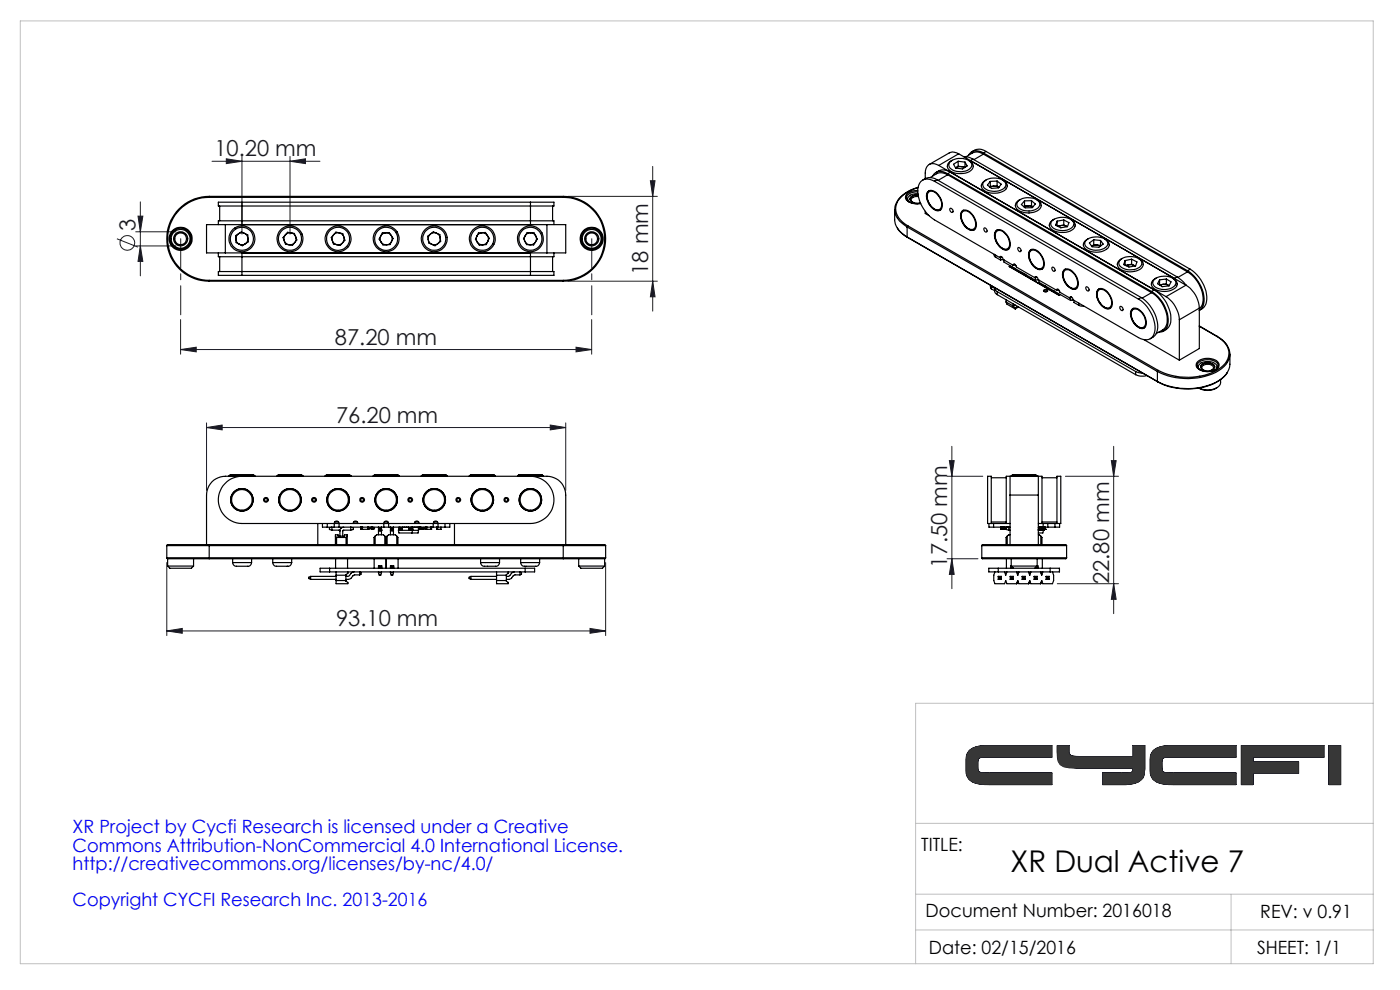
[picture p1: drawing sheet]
<svg xmlns="http://www.w3.org/2000/svg" width="297mm" height="210mm" viewBox="0 0 297 210" stroke-linecap="round" stroke-linejoin="round" font-family="sans-serif">
<g fill="none" stroke="#191924" stroke-width=".21">
<path d="M45 34.2h22.9M48 33.7l3.3 .5-3.3 .5zM51.3 33.2v16.5M61.5 34.2l3.3-.5v1zM61.5 33.2v16.5M138 38.3h1l-.5 3.4zM138.5 35.3v30.7M24.8 50.7l4.4 1.7M28.8 49.2h8.5M28.8 52.2h8.5M29.3 45.9h1l-.5 3.3zM29.8 42.8v15.7"/>
<path d="M29.8 52.2l.5 3.2h-1zM120.5 41.7h19M120.5 59.6h19M138.5 59.6l.5 3.4h-1zM38.3 74.1l3.3-.4v.9zM38.3 67.8v7.3M38.3 74.1h87.2M122.2 73.7l3.3 .4-3.3 .5zM125.5 67.8v7.3M43.8 90.7l3.3-.5v1zM43.8 89.7v14.3M43.8 90.7h76.2"/>
<path d="M116.7 90.2l3.3 .5-3.3 .5zM120 89.7v14.3M201.4 97.7h1l-.5 3.3zM201.9 94.7v30.2M235.8 97.7h1l-.5 3.3zM236.3 94.7v35.5M35.4 119.3v15.5M128.5 119.3v15.5M200.9 101h7.6M200.9 118.5h6.6M201.9 118.5l.5 3.3h-1zM226 101h11.3"/>
<path d="M35.4 133.8l3.3-.5v1zM35.4 133.8h93.1M125.2 133.3l3.3 .5-3.3 .5zM224.3 123.8h13M236.3 123.8l.5 3.3h-1zM209.9 158.1a8.9 8.9 0 0 0-3.6 .6 2.36 2.36 0 0 0-1.3 2.4M209.9 158.1a6.6 6.6 0 0 0-4.2 1l-.4 .6-.3 1.4M209.9 158.1h13.2v2.5h-13.2M224.3 158.1v1.5a2.53 2.53 0 0 0 2.5 3.3h13.5M224.3 158.1v.9a3.1 3.1 0 0 0 2.4 3.7l2.2 .2h11.4M224.3 158.1h2.5v1.6M226.8 159.7v.1a.94 .94 0 0 0 1.2 .6l.9 .1"/>
<path d="M226.8 159.7v.1a1.86 1.86 0 0 0 2.1 .7M249 158.1a7.2 7.2 0 0 0-4.4 1.2l-.4 .7-.2 1.1M249 158.1a6.5 6.5 0 0 0-4.2 1l-.7 1.2-.1 .8M249 158.1h13.2v2.5h-13.2M263.3 158.1h17.5v2.5h-15v1h9.7v2.5h-9.7v2.3h-2.5zM281.9 158.1h2.5v8.3h-2.5zM205 163.4a2.51 2.51 0 0 0 2.2 2.8l2.7 .2M205 163.4a2.76 2.76 0 0 0 2.9 2.9l2 .1M205 161.1v2.3M207.4 162.8l.1 .7a2.9 2.9 0 0 0 2.4 .5M207.4 162.8a.92 .92 0 0 0 1 1.1l1.5 .1M207.4 161.8v1"/>
<path d="M209.9 160.6l-2.1 .2-.3 .3-.1 .7M209.9 160.6h-.9a1.35 1.35 0 0 0-1.5 .4l-.1 .8M209.9 164h13.2v2.4h-13.2M228.9 160.5h11.5v-2.4h2.5v5M237.9 164h-4v2.4h4M240.3 162.9l-.2 .9-2.2 .2M240.3 162.9l-.1 .7a1.36 1.36 0 0 1-1.3 .4h-1M242.9 163.1a2.68 2.68 0 0 1-2.3 3.1l-2.7 .2M242.9 163.1a2.87 2.87 0 0 1-2.9 3.2l-2.1 .1M244 163.4a2.51 2.51 0 0 0 2.2 2.8l2.8 .2M244 163.4a2.76 2.76 0 0 0 2.9 2.9l2.1 .1M244 161.1v2.3"/>
<path d="M246.5 162.4l.1 1.1a2.78 2.78 0 0 0 2.4 .5M246.5 162.4a1.02 1.02 0 0 0 .9 1.5l1.6 .1M246.5 161.8v.6M249 160.6l-2.2 .2-.2 .3-.1 .7M249 160.6h-1a1.35 1.35 0 0 0-1.4 .4l-.1 .8M249 164h13.2v2.4h-13.2"/>
<circle cx="27" cy="51.5" r="1.55"/>
</g>
<path d="M38.3 50.6v16.2M125.5 50.6v16.2" fill="none" stroke="#191924" stroke-width=".21" stroke-dasharray="15.2 1.3 1.3 1.3" stroke-dashoffset="9.1"/>
<path d="M4.3 4.4h287v200h-287zM291.3 149.2h-97.1v55.2M194.2 174.7h97.1M194.2 197.3h97.1M194.2 189.7h97.1M261.2 189.7v14.7" fill="none" stroke="#c0c0c0" stroke-width=".21"/>
<g fill="#191924">
<path d="M38.3 74.1l3.3-.4v.9zM122.2 73.7l3.3 .4-3.3 .5z"/>
<path d="M43.8 90.7l3.3-.5v1zM116.7 90.2l3.3 .5-3.3 .5zM35.4 133.8l3.3-.5v1zM125.2 133.3l3.3 .5-3.3 .5z"/>
<path d="M138 38.3h1l-.5 3.4zM138.5 59.6l.5 3.4h-1zM29.3 45.9h1l-.5 3.3zM29.8 52.2l.5 3.2h-1zM235.8 97.7h1l-.5 3.3zM236.3 123.8l.5 3.3h-1zM201.4 97.7h1l-.5 3.3zM201.9 118.5l.5 3.3h-1z"/>
<path d="M48 33.7l3.3 .5-3.3 .5zM61.5 34.2l3.3-.5v1z"/>
</g>
<path d="M205.5 159.3a5.4 5.4 0 0 1 4-1.2h13.6v2.5h-14.6l-.9 .2-.2 .7 .1 1.9 .4 .5 15.2 .1v2.4h-14.7a3.3 3.3 0 0 1-3.4-2.2v-3.1a2.47 2.47 0 0 1 .5-1.8zM224.3 158.1h2.5v1.7l.1 .2 .5 .4 .7 .1h12.3v-2.4h2.5v5a2.79 2.79 0 0 1-3 3.2l-6 .1v-2.4l6-.1 .3-.2 .1-.8h-12.1a5 5 0 0 1-3.3-.7 4.7 4.7 0 0 1-.6-3.1zM281.9 158.1h2.5v8.3h-2.5zM244.7 159.2a6.5 6.5 0 0 1 4.3-1.1h13.2v2.5h-14.7l-.8 .2-.2 .7v1.9l.5 .5 15.2 .1v2.4h-14.7a3.3 3.3 0 0 1-3.4-2.2l-.1-3.1a2.62 2.62 0 0 1 .7-1.9zM263.3 158.1h17.5v2.5h-15v1h9.7v2.5h-9.7v2.3h-2.5z" fill-rule="evenodd" fill="#373737"/>
<g fill="none" stroke="#000" stroke-width=".25">
<path d="M194.8 39.8a6.2 6.2 0 0 0-4.7 3.9 4.1 4.1 0 0 0 2.5 4.2M194.8 39.7a7.7 7.7 0 0 0-4.4 2.9M196.3 37.9l1.1-.2 1.4 .4M196.3 37.9l-.6 .3M198.2 38.4a2.14 2.14 0 0 0-2.3-.2 2.14 2.14 0 0 0-1.2 2 7.8 7.8 0 0 0 3.5 6.4l13.9 8M198.2 38.4l43.3 25.1M198.5 36.6a2.46 2.46 0 0 1 3.1-.1l-.6 .4M198.8 38.1l-.6 .3M198.8 38.1l43.3 25M199.1 35.1a1.74 1.74 0 0 0-2-.2 1.74 1.74 0 0 0-.8 1.8v1.2M199.1 35.1l48.3 27.8M201 35.3h.1"/>
<path d="M201 37.1l-1.3-.5a3.5 3.5 0 0 0-2.4 1.1M201 36.9a2.1 2.1 0 0 0-3.2 .5M201 37.1l43.3 25M201 36.9l43.3 24.9M201 37.1l-2 1.2M201.5 34.4a3.4 3.4 0 0 1 4.5 .1 1.25 1.25 0 0 1-1.2 1.8 2.94 2.94 0 0 1-3.5-1.1zM202 34a1.28 1.28 0 0 0-1 1.3 1.28 1.28 0 0 0 1 1.2 3.9 3.9 0 0 0 4.2-.6 1.24 1.24 0 0 0-.7-1.9M202.8 35.6h-.1M203.3 34.2l-1 .6 .4 .9 1.5 .1 1-.6-.5-.8M203.3 34.2l1.4 .2M203.3 34.2v1.1M203.3 35.3l-.5 .3"/>
<path d="M203.3 35.3h.7M203.4 32.6l-.5-.2a1.63 1.63 0 0 0-1.5 0l-4.3 2.5M203.4 32.6l48.2 27.9M203.4 32.6l-4.3 2.5M204 35.3l.6 .3M204 35.3l-1.2 .3M204 35.3l.7 .1M204.5 33.3h.1a2.86 2.86 0 0 1 1.8 .5M204.7 34.4v1.1M206.4 33.8l-.6 .3M206.4 33.8l43.3 24.9M206.5 35.3h.1"/>
<path d="M208.2 39.4v.1M208.6 32.4a2.11 2.11 0 0 0-3.1 .5M208.6 32.7a2.27 2.27 0 0 0-2.3-.3l-1.4 .9M208.6 32.4l43.3 25M208.6 32.7l43.3 25M208.6 32.7l-2 1.2M208.8 38.5a3.4 3.4 0 0 1 4.5 .2 1.16 1.16 0 0 1-1 1.6 3.1 3.1 0 0 1-3.7-.8 .81 .81 0 0 1 .2-1zM209.2 32.1a2.43 2.43 0 0 0-3 .1M209.2 38.2a1.29 1.29 0 0 0-1 1.3 1.29 1.29 0 0 0 1.1 1.2 4 4 0 0 0 4.1-.6 1.23 1.23 0 0 0-.7-1.9M209.2 32.1l-.6 .3M209.2 32.1l43.3 25M210.1 38.5v1"/>
<path d="M210.1 39.5l-.1 .2M210.8 39.5l-.8 .2M210.8 39.5l1.1 .2M210.8 39.5h-.7M211.5 38.4l-1.4 .1M211.5 38.4l.9 .7-.6 .8-1.5 .1-.8-.7 .6-.8M211.5 39.5l.4 .2M211.5 38.4v1.1M211.5 39.5h-.7M213.7 39.4v.1M44.4 59.5v.1M44.4 41.9a8.8 8.8 0 0 0-8.8 8.8 8.8 8.8 0 0 0 8.8 8.8"/>
<path d="M44.4 41.7v.2M44.4 41.7a9 9 0 0 0-9 9 9 9 0 0 0 9 8.9M44.4 59.5h75.1M44.4 59.6h75.1M44.4 41.9h75.1M44.4 41.7h75.1M46.3 47.7v-.9h71.2v.9M46.3 53.6v.9h71.2v-.9M46.6 43.7v3.1M46.6 54.5v3.1M47.8 47.7h-4v5.9h4M47.8 47.7h68.2"/>
<path d="M47.8 53.6h68.2M47.8 47.7v5.9M50 50l1.2-.8 1.4 .6v1.5l-1.2 .8-1.3-.6zM51.3 42.9h-5v.8h71.2v-.8h-5M51.3 58.4h-5v-.8h71.2v.8h-5M51.3 42.9v4.8M51.3 53.6v4.8M51.3 42.9h61.2M51.3 58.4h61.2M61 49.3l1.4 .2 .6 1.4-.9 1.1-1.5-.2-.6-1.4zM71.3 49.2l1.4 .4 .5 1.4-1 1.1-1.5-.4-.4-1.3zM81.1 49.4l1.5-.1 .8 1.3-.7 1.3-1.5 .1-.8-1.3z"/>
<path d="M90.8 50.1l1.1-.9 1.4 .6 .2 1.4-1.2 .9-1.4-.6zM101.5 49.4l1.5-.1 .8 1.2-.6 1.4-1.5 .1-.8-1.2zM111.8 49.3l1.5 .1 .7 1.3-.8 1.3-1.5-.1-.6-1.3zM112.5 42.9v4.8M112.5 53.6v4.8M116 47.7h4v5.9h-4M116 47.7v5.9M117.2 43.7v3.1M117.2 54.5v3.1M119.5 59.5v.1M119.5 41.9a8.8 8.8 0 0 1 8.8 8.8 8.8 8.8 0 0 1-8.8 8.8M119.5 41.7v.2"/>
<path d="M119.5 41.7a9 9 0 0 1 9 9 9 9 0 0 1-9 8.9M189.8 44.4a6.3 6.3 0 0 0 .3 3.6l.7 1 1.6 1.3M190.4 42.7a3.5 3.5 0 0 0 1.4 5l.6 .4M190.4 48.4l1 1.2 1 .7M192.3 42a1.85 1.85 0 0 0 2 1.2l1-.1M192.4 50.3l53.2 30.7M192.4 48.1l53.1 30.7M192.4 48.1v2.2M192.5 42.2v.3M192.6 47.9l-.2 .2M192.6 47.9l53.1 30.7M194.7 40.4a2.6 2.6 0 0 0-2.6 1.2 1.69 1.69 0 0 0 1.9 1.6h1.3"/>
<path d="M194.7 40.7a2.1 2.1 0 0 0-2.4 1.3M194.7 41.1a2.15 2.15 0 0 0-2.2 .9l.2 .7M194.8 41.4a1.3 1.3 0 0 0-1.8 1 1.87 1.87 0 0 0 2.2 .6M194.8 41.4a1.38 1.38 0 0 0-1.8 .9M194.8 41.7a1.07 1.07 0 0 0-1.5 .9l.6 .4M196.3 44.8v.5l.8 .4M196.8 40.7a1.61 1.61 0 0 1 2.4 .8 2.43 2.43 0 0 1 .2 3.1 2.28 2.28 0 0 1-2.6-1.8l-.2-.8a1.42 1.42 0 0 1 .2-1.3zM197 40.7a1.67 1.67 0 0 1 2.2 1.1 2.05 2.05 0 0 1 .2 2.6 1.84 1.84 0 0 1-2.3-1.3l-.4-1.2v-.7zM197.1 40.4a2.42 2.42 0 0 0 .3 3.3 1.79 1.79 0 0 0 2.2 .8M201.6 44.2a.5 .5 0 0 1 .5 .3 .5 .5 0 0 1-.1 .6l-.4-.3zM204 44.8a1.61 1.61 0 0 1 2.4 .8 2.39 2.39 0 0 1 .3 3.2 2.33 2.33 0 0 1-2.7-1.8l-.2-1.3zM204.2 44.9a1.67 1.67 0 0 1 2.2 1 2.05 2.05 0 0 1 .2 2.7 1.88 1.88 0 0 1-2.3-1.3l-.4-1.2v-.7z"/>
<path d="M204.4 44.6a2.42 2.42 0 0 0 .3 3.3 1.79 1.79 0 0 0 2.1 .8M208.7 48.4a.47 .47 0 0 1 .6 .2 .47 .47 0 0 1-.1 .6l-.4-.3zM210.9 53.9v.4l.3 .3M211.2 54.6l1.1 .6M211.2 54.1v.5M211.2 49a1.64 1.64 0 0 1 2.4 .8 2.43 2.43 0 0 1 .3 3.1 2.19 2.19 0 0 1-2.4-1.3l-.5-1.7zM211.5 49.1l.2-.2a2.25 2.25 0 0 1 2.3 2 1.17 1.17 0 0 1 .2 1.3 1.17 1.17 0 0 1-1.2 .6 3 3 0 0 1-1.7-3.5zM211.6 48.7a2.42 2.42 0 0 0 .3 3.3 1.79 1.79 0 0 0 2.1 .8M212.1 54.6l.1-.2h.2l.4 .6 2.1 1.3M212.3 55.2h.7v.4l6.7 3.9M212.3 54.5v.7M212.4 54.4l-.3 .2"/>
<path d="M212.5 54.5h-.2M214.1 56.5l10.5 6.1M214.4 56.4l-.3 .1M214.7 56.6l-.2 .1M214.9 56.3l.1-.3h.3l.3 .6 3.9 2.3M215.1 56.2l.5 .2M215.3 56l-.4 .3M215.3 56.9v.2M215.4 43.6h.1M215.9 52.6a.47 .47 0 0 1 .6 .2 .47 .47 0 0 1-.1 .6l-.4-.3zM216 42.7a3.4 3.4 0 0 1 4.4 .1 1.31 1.31 0 0 1-1.2 1.8 2.79 2.79 0 0 1-3.5-1.1zM216.4 42.3a1.28 1.28 0 0 0-1 1.3 1.28 1.28 0 0 0 1.1 1.2 4 4 0 0 0 4.1-.5 1.23 1.23 0 0 0-.7-2"/>
<path d="M216.7 57.7v.3M217 57.9v.2M217.2 58l-.2 .1M217.2 58.1h-.2M217.2 43.9l1.2-.2 .7 .2M217.3 58.2h.1M217.3 58.1v.1M217.3 58.1l-.1 .1M217.3 42.6v1.1M217.3 43.7l-.1 .1M217.7 58.3l-.2 .1M218.5 53.2a1.61 1.61 0 0 1 2.3 .8 2.69 2.69 0 0 1 .5 2.9 1.61 1.61 0 0 1-2.4-.8 2.7 2.7 0 0 1-.4-2.9z"/>
<path d="M218.7 53.2a1.67 1.67 0 0 1 2.2 1 2.05 2.05 0 0 1 .1 2.7 1.88 1.88 0 0 1-2.2-1.3l-.5-1.2 .1-.7zM218.7 58.9v.2M218.8 52.9a2.42 2.42 0 0 0 .3 3.3 1.76 1.76 0 0 0 2.1 .8M218.8 42.6l.8 .7-.6 .8h-1.5l-.8-.7 .6-.8M218.8 42.6h-1.5M218.8 43.6l.3 .3M218.8 42.6v1M218.8 43.6l-1.5 .1M219.5 58.9l.1-.2h.3l.3 .6 3.9 2.3M219.7 59.5h.7v.4M219.7 58.8v.7M219.9 58.7l-.4 .2"/>
<path d="M219.9 58.7l-.2 .1M220.4 59.9l-.2 .1M220.4 59.9l6.7 3.8M220.9 43.6h.1M222.6 47.8h.1M223.2 56.8a.47 .47 0 0 1 .5 .2 .47 .47 0 0 1-.1 .6l-.4-.4zM223.2 46.8a3.4 3.4 0 0 1 4.4 .2 1.13 1.13 0 0 1-.9 1.7 3.3 3.3 0 0 1-3.7-.8 .93 .93 0 0 1 .2-1.1zM223.6 46.5a1.29 1.29 0 0 0-1 1.3 1.29 1.29 0 0 0 1.2 1.2 3.8 3.8 0 0 0 4.1-.6 1.27 1.27 0 0 0-.8-1.9M224.3 46.9v1M225 47.9l-.5 .1M225 47.9l-.6 .1M225.7 57.3a1.64 1.64 0 0 1 2.3 .8 2.44 2.44 0 0 1 .3 3.2 2.33 2.33 0 0 1-2.6-1.8l-.3-1.3z"/>
<path d="M225.7 47.7l.6 .4-.7-.3-.6 .1M225.7 46.7l-1.4 .2M225.7 46.7l1.1 .5-.4 .9-1.4 .2-1.1-.5 .4-.9M225.7 46.7v1M225.7 47.7l-.7 .2M225.8 57.4l.3-.2a2.4 2.4 0 0 1 2.4 2 1.17 1.17 0 0 1 .1 1.3 1.17 1.17 0 0 1-1.2 .6 3 3 0 0 1-1.7-3.5zM226 57.1a2.42 2.42 0 0 0 .3 3.3 1.79 1.79 0 0 0 2.1 .8M228.1 47.8h.1M229.8 51.9v.1M230.5 50.9a3.4 3.4 0 0 1 4.4 .4 1.22 1.22 0 0 1-1.1 1.6 3.1 3.1 0 0 1-3.6-1 .93 .93 0 0 1 .3-1zM230.9 50.7a1.26 1.26 0 0 0-1.1 1.2 1.26 1.26 0 0 0 1 1.2 3.8 3.8 0 0 0 4.4-.7 1.37 1.37 0 0 0-.9-1.7M232 51.9l-.4 .3 1.2-.2"/>
<path d="M232 50.9l1.5 .1M232 50.9l-.9 .6 .6 .8 1.4 .1 .9-.6-.5-.8M232 50.9v1M232 51.9l.8 .1M232.8 52l.7 .2M232.8 52l.7 .1M233.5 52.1h.1M233.5 51v1.1M235.3 51.9v.1M237 56.1h.1M237.7 55.1a3.3 3.3 0 0 1 4.4 .3 1.24 1.24 0 0 1-1.1 1.7 3.1 3.1 0 0 1-3.6-1 .93 .93 0 0 1 .3-1zM238.1 54.8a1.26 1.26 0 0 0-1.1 1.2 1.26 1.26 0 0 0 .9 1.2 3.9 3.9 0 0 0 4.5-.6 1.27 1.27 0 0 0-.9-1.8"/>
<path d="M238.7 55.3v1M239.4 56.2l-.5 .2M239.4 56.2l-.6 .1M240.1 56l.7 .4-.8-.2h-.6M240.1 55l1.1 .6-.3 .8-1.4 .2-1.1-.5 .3-.8M240.1 55l-1.4 .3M240.1 55v1M240.1 56l-.7 .2M242.5 56.1h.1M245 59.2a3.4 3.4 0 0 1 4.4 .4 1.48 1.48 0 0 1-1.6 1.7 2.97 2.97 0 0 1-3.2-1.1 1.06 1.06 0 0 1 .4-1zM245.3 59a1.27 1.27 0 0 0-1 1.2 1.27 1.27 0 0 0 .9 1.2 3.8 3.8 0 0 0 4.4-.7 1.3 1.3 0 0 0-.9-1.7M246 59.4l-.4 .8 1 .6 1.4-.2"/>
<path d="M246 59.4v1.1M247.4 59.2l-1.4 .2M247.4 59.2l1 .6-.4 .8M247.4 59.2v1M249.7 58.7l1.4 1.2 .5 .6M249.7 58.7l-.6 .3M251.9 57.7a6.9 6.9 0 0 1 3.2 6.9l-.7 .9M251.9 57.7l-2 1.1M252.5 57.1a7.3 7.3 0 0 1 3.3 7.4l-.4 .7-1 .7a2.83 2.83 0 0 0 1-3.2 8.1 8.1 0 0 0-3.5-5.3M252.5 57.1l-.6 .3M210.1 60.7h.2M210.1 60.7l.2 .6"/>
<path d="M210.2 60.6l-.1 .1M210.3 61.3l.7 .4M210.3 60.7v.6M210.3 60.7l.7 .5M210.4 60.7h-.1M211 61.7v-.7l.1 .5 .5 .4M211 61.7l.1 .5 .5 .3M211.6 61.9l29.3 16.9M211.6 61.9v.6M211.6 62.5l29.3 17M213.4 64.1l1.5 .8M213.4 63.6v.5"/>
<path d="M213.4 64.1l.2 .4 1.8 1M214.9 64.9v.1M214.9 64.4v.5M214.9 65l.4 .3M215.3 65.3l.1 .2M215.4 64.7l-.5 .3M215.9 65l-.6 .3M216.1 65.1l-.7 .4M221.4 61.6a.47 .47 0 0 1 .5-.2 .47 .47 0 0 1 .3 .4 .47 .47 0 0 1-.4 .1 .47 .47 0 0 1-.4-.3zM221.6 61.8h.5M221.6 61.8l.1-.1 .4 .1M221.8 60.7v.2"/>
<path d="M223.6 61.7v.2M224.1 61.6a.41 .41 0 0 1 .6-.2 .41 .41 0 0 1 .1 .6l2.1 1.2M224.3 61.5l.5 .3M224.5 61.4l-.4 .2M224.6 62.6h.1M224.9 62.5l-.3 .1M226.9 63.2l.1-.2h.3l.3 .6 13.9 8a2.11 2.11 0 0 0 3.3-.8 7.1 7.1 0 0 0-3.3-7.3M227.1 63.7h.7M227.1 63.1v.6M227.2 63.1l.1-.1-.4 .2M227.8 63.7v.5l1.1 .6M228.9 64.8l.5 .1h.5"/>
<path d="M228.9 64.3v.5M230.4 60.8a.58 .58 0 0 1 .5 .9 .6 .6 0 0 1-.5-.9zM232.9 61.5a1.61 1.61 0 0 1 2.3 .8 2.7 2.7 0 0 1 .5 3 1.61 1.61 0 0 1-2.3-.9 2.7 2.7 0 0 1-.5-2.9zM233.1 61.6a1.67 1.67 0 0 1 2.2 1 2.05 2.05 0 0 1 .1 2.6 1.84 1.84 0 0 1-2.2-1.2l-.4-1.2v-.8zM233.2 61.2a2.75 2.75 0 0 0 1.2 4l.7 .3 .5-.2M237.6 65.1a.48 .48 0 0 1 .6 .2 .48 .48 0 0 1-.1 .6l-.3-.2zM240.1 65.6a1.36 1.36 0 0 1 2 .5 2.54 2.54 0 0 1 .6 3.5 2.33 2.33 0 0 1-2.6-1.8l-.3-1.2zM240.3 65.7l.2-.1a2.31 2.31 0 0 1 2.4 1.9 1.17 1.17 0 0 1 .1 1.4 1.17 1.17 0 0 1-1.2 .6 3 3 0 0 1-1.7-3.6zM240.4 65.4a2.42 2.42 0 0 0 .3 3.3 1.79 1.79 0 0 0 2.2 .8M240.9 79.5l1 .3 1.4-.2M240.9 78.8l1.5 .4M240.9 78.8v.7"/>
<path d="M242.1 63.1a7.6 7.6 0 0 1 3.4 6.9 2.3 2.3 0 0 1-1.5 1.9M242.1 63.1l-.6 .4M242.6 72l7.6 4.4M244.3 60.2v.1M244.3 62.1a6.8 6.8 0 0 1 3.1 6.9l-.4 .7-1.7 1.1M244.3 61.8a7.3 7.3 0 0 1 3.3 7.4l-.2 .4a1.65 1.65 0 0 1-1.6 .9M244.3 61.8l.6-.3a7.5 7.5 0 0 1 3.5 6.9 2.42 2.42 0 0 1-1.6 1.8M244.3 62.1l-2 1.1M245.5 78.8v2.1M245.7 78.6l-.2 .2M246.7 60.3l-.6 .2M246.7 60.3l1.2 .3"/>
<path d="M246.7 60.3l-.7 .1M247.4 62.9a6.4 6.4 0 0 1 2.8 4.9M247.4 60.2l.5 .4M247.4 60.2l-.7 .1M247.9 60.6h.1M249.7 60.2v.1M250.2 67.8v8.6M251.6 60.5a6 6 0 0 1 2.8 4.9M251.6 60.5l-4.2 2.4M253.9 77.6a1.83 1.83 0 0 1 2-1.3 2.21 2.21 0 0 1 2.5 1.3 2.13 2.13 0 0 1-2.5 1.2 1.89 1.89 0 0 1-1.9-1.2M254.1 76.7a3.3 3.3 0 0 1 4.4 .3 1.18 1.18 0 0 1-1 1.6 3.1 3.1 0 0 1-3.7-.9v-.5zM254.2 77.8v.3"/>
<path d="M254.4 78.3a1.07 1.07 0 0 1 1.1-1.5 2.42 2.42 0 0 1 2.6 .7l-.1 .8M254.4 69.1l3.8 2.3M254.4 65.4l-4.2 2.4M254.4 65.4v8.5l-4.2 2.5M254.4 69.2l3.7 2.2M254.7 77.8a1.74 1.74 0 0 1 3-.1v.1M254.9 77.4a1.93 1.93 0 0 1 2.8 .3 1.28 1.28 0 0 1-1.8 1l-.9-.4a.55 .55 0 0 1-.1-.9zM255.6 78.6a.62 .62 0 0 1-.6-.6 .62 .62 0 0 1 .6-.6 1.28 1.28 0 0 1 1.8 .7l-.6 .5M258.1 71.4a4.1 4.1 0 0 1 2.5 4.2 5.7 5.7 0 0 1-4.2 3.7 14.3 14.3 0 0 1-10.7-.7M258.1 71.4h.1M258.2 77.8v.3M258.2 71.4l1.1 .7 1 1.2"/>
<path d="M260.3 79.1a9.7 9.7 0 0 1-8.2 3.4 12.7 12.7 0 0 1-6.5-1.5M260.3 73.3a3.7 3.7 0 0 1-1.7 5.3 13.9 13.9 0 0 1-13.1 .2M260.9 75.1v2.1a4.7 4.7 0 0 1-2.9 3.9 14.2 14.2 0 0 1-12.5-.2M245.5 80.9l.1 .1M258.1 82.3a4.3 4.3 0 0 1-3.7 0M258.1 82.3a3.6 3.6 0 0 1-3.7 0M258.9 80.5v1l-.8 .8M35.4 118.3l.2 .2M35.4 115.7h9M35.4 118.3h9M35.4 115.7v2.6M35.6 118.5h8.8"/>
<path d="M35.6 118.5v1.6M41.1 118.5v1.6M43.8 115.5v-10.5a4 4 0 0 1 4-4h68.2a4 4 0 0 1 4 4v10.5M44.4 115.5h-8.9l-.1 .2M44.4 118.3v.2M44.4 115.5v.2M44.4 115.7h75.1M44.4 118.3h75.1M44.4 115.7v2.6M44.4 118.5h75.1M44.4 115.5h75.1M48.6 101l.3-.3h3.4a1.92 1.92 0 0 1 1.8 .3"/>
<path d="M48.6 101h5.5M48.6 101h.1M49.4 119.3a.92 .92 0 0 0 1.2 .8h1.6a.89 .89 0 0 0 1.2-.8M49.4 119.3h4M49.4 118.5v.8M51.3 101a5 5 0 0 0-5 5 5 5 0 0 0 5 5h19.6M53.4 118.5v.8M54.1 101h.1M57.9 119.3a.94 .94 0 0 0 1.3 .8h1.5a.86 .86 0 0 0 1.2-.8M57.9 119.3h4M57.9 118.5v.8M58.8 101l.3-.3h4.9l.3 .3"/>
<path d="M58.8 101h5.5M58.8 101h.1M61.9 118.5v.8M64.3 101h.1M67.4 111v4.5M68.4 111v.8h1M69 101h5.5M69 101l.3-.3h4.9l.3 .3M69 101h.1M69.4 111v.8M69.4 111.8h1.5M69.9 112l.5-.2v.7l-.5-.2z"/>
<path d="M70.4 112.5h1.6l.1 .1M70.9 111a.51 .51 0 0 1 .5-.5 .51 .51 0 0 1 .5 .5M70.9 111h1M70.9 111.8h1M70.9 111v.8M71 110.7h.8M71.2 115.5v-2.1h.5v.3h1.4v-.3h.6v2.1M71.2 113.7l.2 .3M71.2 118.5v2M71.4 114h2M71.4 114v1.5M71.9 111.8l.5 .2"/>
<path d="M71.9 111h9.5M71.9 111.8h9.5M71.9 111v.8M72.1 112.6v1.1M72.9 111.8a.78 .78 0 0 0-.8 .8M73.4 114v1.5M73.7 113.7l-.3 .3M73.7 118.5v2M74.4 112.5h-1.7v1.2M74.4 111.8l.6 .2v.3l-.6 .2zM74.5 101h.1M74.9 111a.5 .5 0 0 1 .5-.5 .5 .5 0 0 1 .5 .5"/>
<path d="M75 110.7h.8M76.6 111.9h.1M76.6 112.2h.1M76.6 112.1h.1M76.6 111.8v.4M76.7 112.3h.1M76.7 111.8h.1M76.7 112.3h1.3M76.7 111.8v.5M78 111.8h.1M78 112.3h.1M78 111.8v.5"/>
<path d="M78 112.2h.3M78.3 112.2h.1M78.3 111.8v.4M78.8 112.2h.1M78.8 112.1h.1M78.8 111.9h.1M78.8 111.8h.1M78.8 112.2h.5M78.8 111.8v.4M79.2 101l.3-.3h3.6a1.5 1.5 0 0 1 1.6 .3M79.2 101h5.5M79.2 101h.1"/>
<path d="M79.3 112.2h.1M79.3 111.8v.4M79.4 118.5v2M79.6 113.7l.3-.3h1.5l.2 .3M79.6 113.7v1.8M79.6 113.7l-.3 .3v1.5M80.3 112.5v.2M80.3 112.7v.7M80.3 112.5h.6M80.3 112.7h.6M80.4 112v.3M80.4 112l-.1-.2v.7"/>
<path d="M80.4 112.3l-.1 .2M80.4 112.3h.4M80.4 112h.4M80.8 112.3l.1 .2M80.8 112l.1-.2v.7M80.8 112v.3M80.9 112.5v.2M80.9 112.5h.1M80.9 112.7v.7M81.4 111a.5 .5 0 0 1 .5-.5 .5 .5 0 0 1 .5 .5M81.4 111h1M81.4 111.8h1"/>
<path d="M81.4 111v.8M81.5 110.7h.8M81.6 113.7v1.8M81.6 113.7l.3 .3M81.9 114v1.5M81.9 118.5v2M82.1 113.7l-.2 .3M82.1 113.7v1.8M82.1 113.7l.3-.3h1.5l.3 .3M82.4 111h9.5M82.4 111.8h9.5M82.4 111v.8"/>
<path d="M82.8 112.5v.1M82.8 112.6v.8M82.8 112.5h.7M82.8 112.6h.7M83 112v.3M83 112l-.2-.2v.7M83 112.3h.3M83 112h.3M83 112.3l-.2 .2M83.3 112l.2-.2v.7M83.3 112.3l.2 .2M83.3 112v.3"/>
<path d="M83.5 112.5v.1M83.5 112.6v.8M84.2 113.7l.2 .3v1.5M84.2 113.7v1.8M84.5 118.5v2M84.5 112.5h4.3M84.5 112.5l.1 .6h4.1l.1-.6M84.7 101h.1M84.8 111.9v.1M84.8 112.4v.1M84.8 111.9h-.2l-.1 .6M84.8 111.9h.5"/>
<path d="M84.8 111.8v.1M84.8 112v.4M84.8 112h.5M84.8 112.4h.5M85.3 111.9v.1M85.3 112.4v.1M85.3 111.9h1.4M85.3 111.8v.1M85.3 112v.4M85.8 111.8v.1M86.3 111.8v.1M86.6 111.8v.1"/>
<path d="M86.7 111.9v.1M86.7 112.4v.1M86.7 111.9h.5M86.7 111.8v.1M86.7 112v.4M86.7 112h.5M86.7 112.4h.5M87.2 111.9v.1M87.2 112.4v.1M87.2 111.9h.2l.1 .6-.1 .6M87.2 111.8v.1M87.2 112v.4"/>
<path d="M87.5 111.9h.1M87.5 112h.1M87.5 112.4h.1M87.6 111.9v.1M87.6 112.4v.1M87.6 111.9h1.1l.1 .6M87.6 111.8v.1M87.6 112v.4M87.9 111a.51 .51 0 0 1 .5-.5 .51 .51 0 0 1 .5 .5M88 111.8v.1M88 110.7h.8M88.5 111.8v.1"/>
<path d="M88.8 112.3h.5M88.9 112.2h.1M88.9 111.9h.1M88.9 112.1h.1M88.9 112.2h1.1M88.9 111.8v.4M89 112.2h.1M89 112.1h.1M89 111.9h.1M89 111.8h.1M89 111.8v.4M89.3 112.3h.1"/>
<path d="M89.3 112.2v.1M89.4 101h5.5M89.4 101l.3-.3h4.9l.3 .3M89.4 101h.1M89.5 112.2h.1M89.5 111.8v.4M90 112.2h.1M90 111.8v.4M90.3 112.3h.1M90.3 111.8h.1M90.3 111.8v.5M90.5 112.3h.1"/>
<path d="M90.5 111.8h.1M90.5 111.8v.5M91.4 111.8h.1M91.4 112.3h.1M91.4 111.8v.5M91.5 111.8v.5h-1.2M91.9 111.8h1M91.9 111v.8M91.9 111a.5 .5 0 0 1 .5-.5 .5 .5 0 0 1 .5 .5M91.9 111h1M92 110.7h.8M92.7 111.8h.1"/>
<path d="M92.7 112.3h.1M92.7 111.8v.5M92.9 111v.8M92.9 111.8h1.5M93.5 111.8l.1 .5h-.9M94.4 111v.8M94.9 101h.1M95.4 111v.8h-1M96.4 111v4.5M99.6 101h5.5M99.6 101l.3-.3h3.5a1.64 1.64 0 0 1 1.7 .3M99.6 101h.1"/>
<path d="M102 119.3a.91 .91 0 0 0 1.2 .8h1.6a.89 .89 0 0 0 1.2-.8M102 119.3h4M102 118.5v.8M105.1 101h.1M106 118.5v.8M109.8 101l.3-.3h4.9l.3 .3M109.8 101h5.5M109.8 101h.1M110.5 119.3a.96 .96 0 0 0 1.3 .8h1.6a.84 .84 0 0 0 1.1-.8M110.5 119.3h4M110.5 118.5v.8M112.5 101a5 5 0 0 1 5 5 5 5 0 0 1-5 5h-19.6"/>
<path d="M114.5 118.5v.8M115.3 101h.1M119.5 115.5h8.8l.2 .2M119.5 118.3v.2M119.5 115.5v.2M119.5 118.5h8.8M119.5 115.7h9M119.5 118.3h9M119.5 115.7v2.6M122.8 118.5v1.6M128.3 118.5v1.6M128.5 118.3l-.2 .2"/>
<path d="M128.5 115.7v2.6M208.3 115.7l.1-.2h17.7l.2 .2M208.3 115.7h18M208.3 118.3l.1 .2h17.7l.2-.2M208.3 118.3h18M208.3 115.7v2.6M209.5 101h.8v10h-.8zM209.8 111v.8h1M210.3 111h.5M210.3 110.7h3.2M210.3 101.3h3.2M210.8 111h3.5"/>
<path d="M210.8 111.8h3.5M210.8 111v.8M212.3 112.3h.1M212.3 111.8h.1M212.3 112.3h1.1M212.3 111.8v.5M212.5 112.3h.1M212.5 112.2v.1M212.6 111.8h.1M212.6 112.3h.1M212.6 111.8v.1M212.6 112.2v.1"/>
<path d="M212.7 111.8h.1M212.7 111.8v.1M212.7 112.3h.1M212.8 112.3h.1M212.8 111.8h.1M212.8 111.8v.1M212.9 111.8h.1M212.9 111.8v.1M213.4 112l.6-.2v.7l-.6-.2zM213.5 111v-10h7.6v10M213.5 111.8h.1M213.5 111.8v.1"/>
<path d="M213.5 118.5v2M213.6 111.8h.1M213.6 111.8v.1M213.7 113.7v1.8M213.7 113.7l-.3 .3v1.5M213.9 111.8h.1M213.9 111.8l-1.6 .1v.3h1.1M214 112.5h.3M214.3 101v4M214.3 113.4h-.3l-.3 .3M214.3 105v10.5M214.3 105h6"/>
<path d="M214.5 101a1.5 1.5 0 0 1 1.6-.3h3.6l.3 .3M214.5 101h5.5M214.5 101h.1M214.5 118.5v1.6M220 101h.1M220 118.5l.1 2M220.3 101v4M220.3 111h1M220.3 111.8h1.3M220.3 112.5h.2M220.3 113.4l.5 .3M220.3 112.3h1.1"/>
<path d="M220.3 111.9h1.1v.3M220.3 105v10.5M220.3 112.2h1.1M220.4 111.8v.1M220.5 112.5h.1M220.5 112.3v.2M220.6 111.8v.1M220.7 111.8v.1M220.8 113.7v1.8M220.8 113.7l.3 .3v1.5M221 112.3h.1M221 111.8h.1"/>
<path d="M221 111.8v.1M221 112.3l-.5 .2M221.1 110.7h3.1M221.1 101.3h3.1M221.1 111.8h.1M221.1 112.3h.1M221.1 111.8v.1M221.1 112.2v.1M221.1 118.5v2M221.2 112.3h.1M221.2 112.2v.1M221.3 111h1"/>
<path d="M221.3 111v.8h1M221.3 112.3l-.1 .8h-.9M221.4 111.8h.1M221.4 112.3h.1M221.4 112.1h.1M221.4 111.9h.1M221.4 112.2h.1M221.4 111.8v.6M221.5 112.3h.2M221.6 111.8l-.2 .2M221.6 111.9l-.1 .6h-1.2M221.7 111.9v.3h-.2"/>
<path d="M221.7 112.3h.1M221.7 111.9v.4M221.8 111.8l-.2 .1M222.3 111h1.5M222.3 111.8h1.5M222.3 111v.8M223.8 111h.4M223.8 111v.8M224.2 101h.8v10h-.8zM224.8 111v.8h-1M226.3 115.7v2.6M35.6 120.1h5.5"/>
<path d="M35.6 120.1l.4 .4h4.6l.5-.4M65.9 122.9h5.4M65.9 122.3h5.4M65.9 122.3l-.4 .1v.3l.4 .2M65.9 122.3v.6M69.9 120.5h-2v.8h2M69.9 120.5v.8M69.9 120.5h41.5M69.9 121.3h41.5M71.3 121.3v2.5h2.5v-.3l-.4-.2v-1.4l.4-.3v-.3M71.3 123.1h2.1M71.3 122h2.1"/>
<path d="M75.1 121.3l-.5 .2-.6 .7-.6 .1M76.3 121.9h-1.1l-.8 .8-1 .2M76.3 121.3l.3 .2v.3l-.3 .1zM80.3 120.5v-.5h.7v.5M80.3 121.3v.2M80.3 121.5h.6M80.3 121.5l.1 .5h.4l.1-.5M80.4 120.3h.5M80.4 120v.5M80.9 120v.5M80.9 121.3v.2M82.8 120.5v-.5h.7v.5"/>
<path d="M82.8 121.3v.2M82.8 121.5h.7M82.8 121.5l.2 .5h.3l.2-.5M83 120.3h.4M83 120v.5M83.4 120v.5M83.5 120v.5M83.5 121.3v.2M99.9 122.9h5.4M99.9 122.3h5.4M99.9 122.3l-.4 .1v.3l.4 .2M99.9 122.3v.6"/>
<path d="M105.3 121.3v2.5h2.5v-.3l-.4-.2v-1.4l.4-.3v-.3M105.3 123.1h2.1M105.3 122h2.1M109.1 121.3l-.4 .2-.6 .7-.7 .1M110.3 121.9h-1.1l-.8 .8-1 .2M110.3 121.3l.3 .2v.3l-.3 .1zM111.4 120.5h2v.8h-2M111.4 120.5v.8M122.8 120.1l.4 .4h4.6l.5-.4M122.8 120.1h5.5M211.1 121.3l-.3 .7v1.1l.3 .7h2l.3-.7 .2 .7h2.1l.2-.6M211.8 120.5h-2v.8h2"/>
<path d="M211.8 122.9h.6M211.8 122.3h.6M211.8 120.5h3.2M211.8 121.3h11M211.8 122.3l.1 .1M211.8 120.5v.8M211.8 122.3v.6M211.9 122.7h.3M211.9 122.7l-.1 .2M211.9 122.4v.3M211.9 122.4h.3M212.2 122.4v.3"/>
<path d="M212.2 122.7l.2 .2M212.4 122.3l-.2 .1M212.4 122.3v.6M213.1 121.3l.3 .7 .2-.7M214.3 122.9h.6M214.3 122.3h.6M214.3 122.3v.6M214.3 122.3l.2 .1M214.5 122.7h.3M214.5 122.4h.3M214.5 122.4v.3M214.5 122.7l-.2 .2"/>
<path d="M214.5 120.1h5.5l-.4 .4M214.5 120l-.1 .5M214.5 120.1l.5 .4M214.6 120.3h.1M214.6 120.1v.4M214.8 122.7l.1 .2M214.8 122.4v.3M214.9 122.3l-.1 .1M214.9 122.3v.6M215 120.5h4.6M215.7 121.3l.2 .7 .2-.7M215.7 121.5h.4"/>
<path d="M215.7 121.3h.1M215.9 122h.1M216.9 122.9h.6M216.9 122.3h.6M216.9 122.3l.1 .1M216.9 122.3v.6M217 122.4v.3M217 122.7h.3M217 122.4h.3M217 122.7l-.1 .2M217.3 122.4v.3M217.3 122.7l.2 .2"/>
<path d="M217.5 122.3l-.2 .1M217.5 122.3v.6M218.2 121.3l.2 .7 .3-.7M218.2 121.5h.5M218.4 122h.1M218.5 123.2l-.2 .6h-2.2l-.2-.7-.2 .7M219.4 122.9h.6M219.4 122.3h.6M219.4 122.3l.2 .1M219.4 122.3v.6M219.6 120.5h3.2M219.6 122.7h.3"/>
<path d="M219.6 122.4h.3M219.6 122.7l-.2 .2M219.6 122.4v.3M219.6 120.4v.1M219.8 120.3h.3M219.9 122.7l.1 .2M219.9 122.4v.3M220 120h.2v.5M220 122.3v.6M220 122.3l-.1 .1M220.1 120v.5M220.7 121.3l.3 .7 .2-.7"/>
<path d="M220.8 121.3l.2 .6M221 123.2l-.2 .6h-2.1l-.3-.7-.2 .7M221.9 122.9h.7M221.9 122.3h.7M221.9 122.3v.6M221.9 122.3l.2 .1M222.1 122.7h.3M222.1 122.4h.3M222.1 122.4v.3M222.1 122.7l-.2 .2M222.4 122.7l.2 .2M222.4 122.4v.3"/>
<path d="M222.6 122.3v.6M222.6 122.3l-.2 .1M222.8 120.5h2v.8h-2M222.8 120.5v.8M223.3 121.3l.2 .7v1.1l-.2 .7h-2.1l-.2-.7-.3 .7"/>
<circle cx="38.3" cy="50.7" r="2.25"/>
<circle cx="38.3" cy="50.7" r="2.45"/>
<circle cx="38.3" cy="50.7" r="1.99"/>
<circle cx="38.3" cy="50.7" r="1.5"/>
<circle cx="38.3" cy="50.7" r="1.25"/>
<circle cx="51.3" cy="50.7" r="2.44"/>
<circle cx="51.3" cy="50.7" r="1.27"/>
<circle cx="51.3" cy="50.7" r="2.76"/>
<circle cx="61.5" cy="50.6" r="1.28"/>
<circle cx="61.5" cy="50.7" r="2.45"/>
<circle cx="61.5" cy="50.6" r="2.75"/>
<circle cx="71.7" cy="50.7" r="1.28"/>
<circle cx="71.7" cy="50.7" r="2.74"/>
<circle cx="71.7" cy="50.7" r="2.45"/>
<circle cx="81.9" cy="50.7" r="1.27"/>
<circle cx="81.9" cy="50.7" r="2.46"/>
<circle cx="81.9" cy="50.7" r="2.75"/>
<circle cx="92.1" cy="50.6" r="1.28"/>
<circle cx="92.1" cy="50.6" r="2.44"/>
<circle cx="92.1" cy="50.6" r="2.76"/>
<circle cx="102.3" cy="50.7" r="2.75"/>
<circle cx="102.3" cy="50.7" r="1.28"/>
<circle cx="102.3" cy="50.7" r="2.45"/>
<circle cx="112.5" cy="50.7" r="1.28"/>
<circle cx="112.5" cy="50.6" r="2.45"/>
<circle cx="112.5" cy="50.6" r="2.75"/>
<circle cx="125.5" cy="50.7" r="2.46"/>
<circle cx="125.5" cy="50.7" r="2"/>
<circle cx="125.5" cy="50.7" r="2.25"/>
<circle cx="125.5" cy="50.7" r="1.5"/>
<circle cx="125.5" cy="50.7" r="1.25"/>
<circle cx="51.3" cy="106" r="2.38"/>
<circle cx="51.3" cy="106" r="2.19"/>
<circle cx="56.4" cy="106" r=".5"/>
<circle cx="56.4" cy="106" r=".31"/>
<circle cx="61.5" cy="106" r="2.38"/>
<circle cx="61.5" cy="106" r="2.37"/>
<circle cx="61.5" cy="106" r="2.19"/>
<circle cx="66.6" cy="106" r=".31"/>
<circle cx="66.6" cy="106" r=".5"/>
<circle cx="71.7" cy="106" r="2.37"/>
<circle cx="71.7" cy="106" r="2.19"/>
<circle cx="71.7" cy="106" r="2.39"/>
<circle cx="76.8" cy="106" r=".3"/>
<circle cx="76.8" cy="106" r=".5"/>
<circle cx="81.9" cy="106" r="2.37"/>
<circle cx="81.9" cy="106" r="2.39"/>
<circle cx="81.9" cy="106" r="2.18"/>
<circle cx="87" cy="106" r=".3"/>
<circle cx="87" cy="106" r=".5"/>
<circle cx="92.1" cy="106" r="2.38"/>
<circle cx="92.1" cy="106" r="2.39"/>
<circle cx="92.1" cy="106" r="2.18"/>
<circle cx="97.2" cy="106" r=".29"/>
<circle cx="97.2" cy="106" r=".5"/>
<circle cx="102.3" cy="106" r="2.38"/>
<circle cx="102.3" cy="106" r="2.39"/>
<circle cx="102.3" cy="106" r="2.18"/>
<circle cx="107.4" cy="106" r=".29"/>
<circle cx="107.4" cy="106" r=".5"/>
<circle cx="112.5" cy="106" r="2.38"/>
<circle cx="112.5" cy="106" r="2.39"/>
<circle cx="112.5" cy="106" r="2.18"/>
</g>
<text font-size="6.3" x="214.4" y="184.9">XR Dual Active 7</text>
<g font-size="4.7" fill="#191924">
<text x="45.5" y="33.2">10.20 mm</text>
<text x="28.7" y="48.9" transform="rotate(-90 28.7 48.9)">3</text>
<text x="137.5" y="58.3" transform="rotate(-90 137.5 58.3)">18 mm</text>
<text x="71.1" y="73.1">87.20 mm</text>
<text x="71.3" y="89.7">76.20 mm</text>
<text x="200.9" y="120.4" transform="rotate(-90 200.9 120.4)">17.50 mm</text>
<text x="235.3" y="123.9" transform="rotate(-90 235.3 123.9)">22.80 mm</text>
<text x="71.3" y="132.8">93.10 mm</text>
</g>
<g font-size="3.9" fill="#00f">
<text x="15.4" y="176.8">XR Project by Cycfi Research is licensed under a Creative</text>
<text x="15.4" y="180.6">Commons Attribution-NonCommercial 4.0 International License.</text>
<text x="15.4" y="184.5">http://creativecommons.org/licenses/by-nc/4.0/</text>
<text x="15.4" y="192.3">Copyright CYCFI Research Inc. 2013-2016</text>
</g>
<g font-size="3.9">
<text x="195.4" y="180.6">TITLE:</text>
<text x="196.4" y="194.5">Document Number: 2016018</text>
<text x="267.4" y="194.7">REV: v 0.91</text>
<text x="197.1" y="202.3">Date: 02/15/2016</text>
<text x="266.7" y="202.3">SHEET: 1/1</text>
</g>
</svg>
